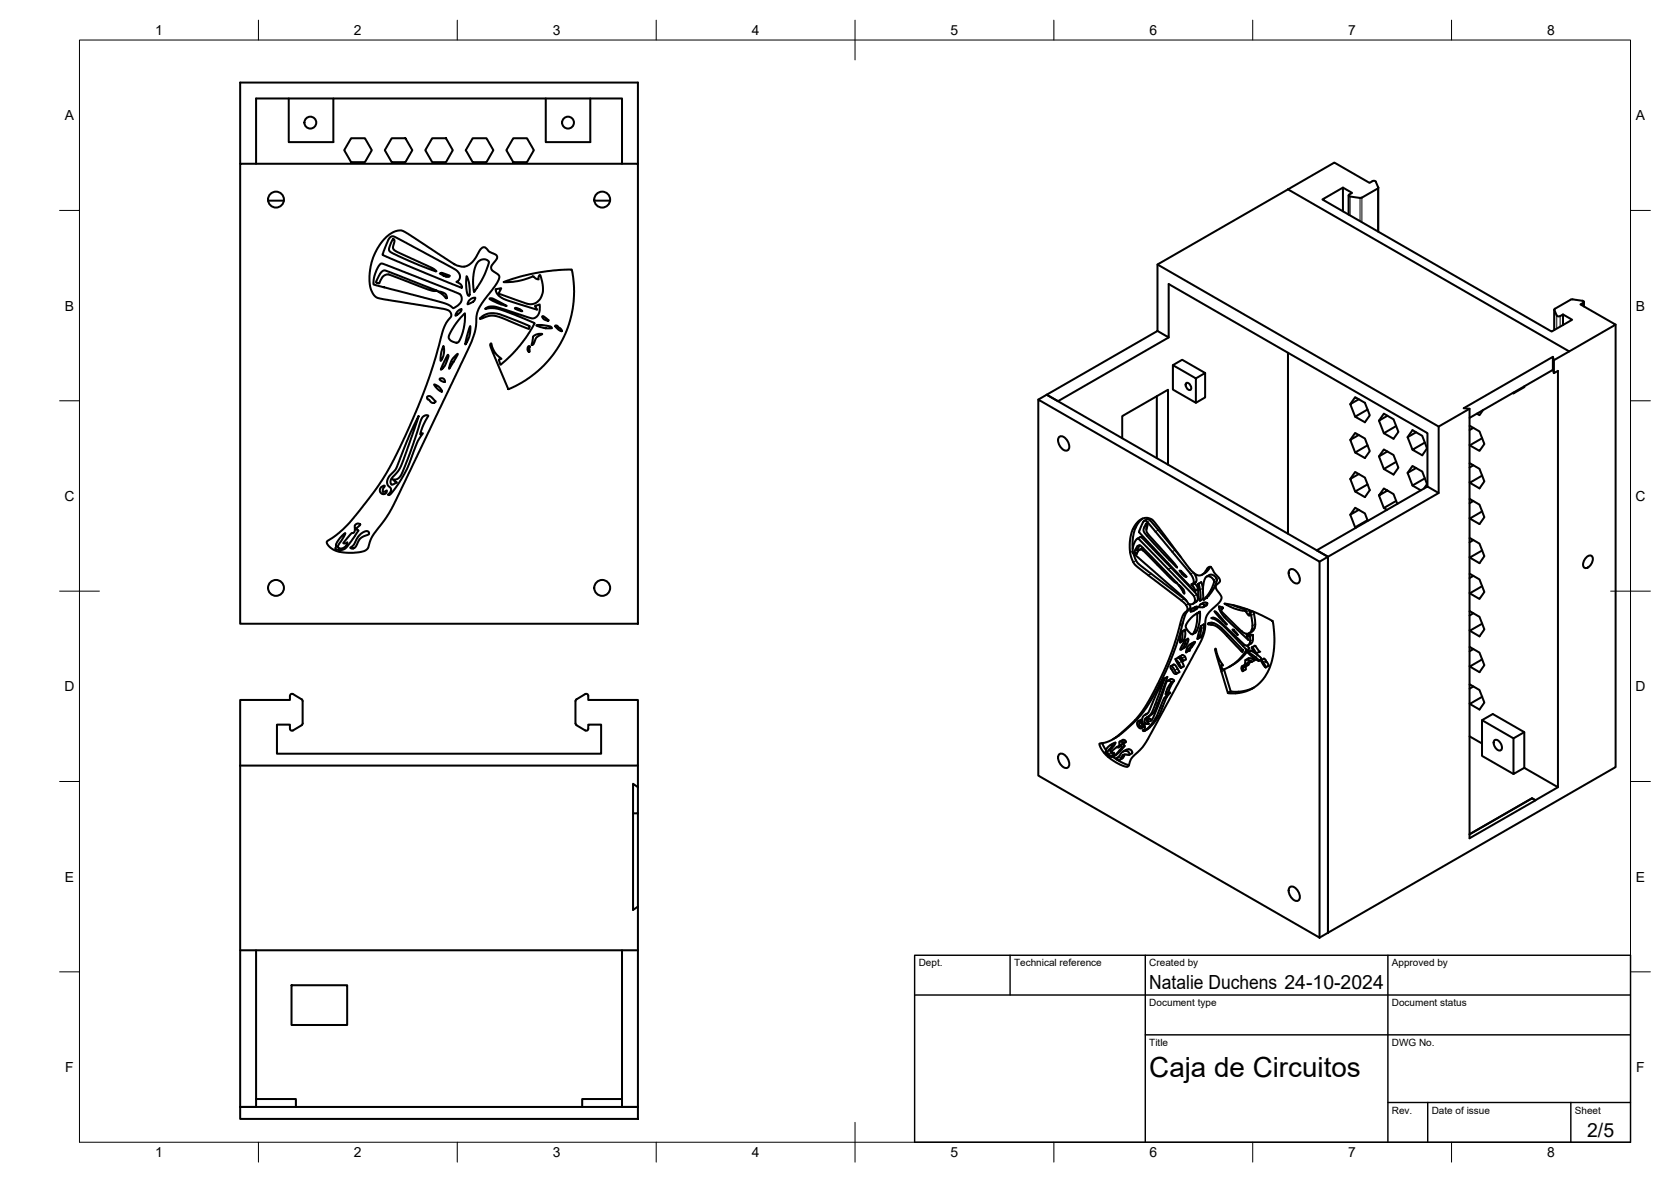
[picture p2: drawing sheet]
<svg xmlns="http://www.w3.org/2000/svg" width="420mm" height="297mm" viewBox="0 0 420 297" stroke-linecap="round" stroke-linejoin="round" font-family="sans-serif">
<!-- layer: Visible -->
<g fill="none" stroke="#000" stroke-width=".51">
<path d="M72.6 24.8v10.9h11.2v-10.9M88.3 34.7h3.5l1.7 3-1.7 3.1h-3.5l-1.7-3.1zM98.5 34.7h3.4l1.8 3-1.8 3.1h-3.4l-1.7-3.1zM108.7 34.7h3.4l1.8 3-1.8 3.1h-3.4l-1.8-3.1zM118.9 34.7h3.4l1.8 3-1.8 3.1h-3.4l-1.8-3.1zM129.1 34.7h3.4l1.7 3-1.7 3.1h-3.4l-1.8-3.1zM137.2 24.8v10.9h11.2v-10.9M60.4 41.2h100v115.5h-100zM60.4 41.2v-20.4h100v20.4M64.4 41.2v-16.4h92v16.4M67.4 50.4h4M97 59.6l1.1-.8 1.4-.7 1-.2 .9 .2 12.8 8.3a3.2 3.2 0 0 0 3.6 .2l1.4-1.3 1.7-2.7 .5-.4h.5l1.1 1.1 1.6 .7 .3 .3v.7l-1.2 1.6-.2 .7 .2 .6 1.6 1.1 .3 .5-.7 1.7-3.7 5-.9 1.6-.5 1.6-.1 2.5-.3 1.5-1.5 3.9-19.1 39.8-1.7 3-3.5 4.7-1 2.9-.9 .7-1.7 .4-2.9 .1-2.6-.5-1.8-1.2-.5-.6v-.5l3.1-2.2 3-3 5.9-7.6 3.4-5.2 3.8-7.4 3.7-8.5 3.1-8.2 3.3-11.4 .7-1.5 1.3-1.7-.4-1.1-1-.5-16.4-2.7-1-.3-.6-.6-.8-1.3-.3-1.4-.1-2.1 .3-2.5 .6-2.2 .9-1.9 1-1.6z"/>
<path d="M98 59.7l.6-.3 .5 .1 15.6 8.4 .7 .8 .3 .8-.2 .8-.7 .5 1.1 .7 .2 .8-8.9-3.6-11-4.6 1-2.9zM149.4 50.4h4M323.8 47.6l70.8 40.7 11.6-6.7-8.8-5.1 .7-.4M323.8 47.6l-32.8 18.9v16.7l-27.8 16 2.8 1.6 27.9-16M337.7 47.1v6M339.1 49.1v4.8M339.5 49.4l-.4-.4 .9-.5-2.3-1.4-5.2 3 57.6 33.2 5.2-2.9-2.3-1.4-.9 .5-.6-.2M346.4 47.4l-4.1 2.3-2.8-.3M346.4 47.4l.2-.3-.8-1.6h-.6l-.8 .5-8.9-5.1-11.7 6.7M346.6 47.2v11M95.5 66.5l.4-.3 .7 .2 18.8 7.4 .4 .2 .2 .6 .1 .6-.2 .7-.8 .9-1.1 .7-1.2-.9-1.7-.6-17.1-4.5-.1-.5 .2-1.7 .6-1.4zM95.9 68.4l.6-.4 .8 .1 12.6 5h-1l-1.3-.4-10-3.8-1.2 .5-1 1.8-.5-.1a.32 .32 0 0 1-.4-.2 .32 .32 0 0 1 .2-.4z"/>
<path d="M98.8 60.1h.2l.2 .3-.4 1.8 .4 .7 9.2 4.3 1.3 1-5.5-2-6-2.8a1.26 1.26 0 0 1-.1-1.9zM110.1 73.2l1.7 .5 .5 .8a.27 .27 0 0 1 0 .5 .27 .27 0 0 1-.4-.3zM110.6 68.7l.6-.1 1.8 .7a.35 .35 0 0 1-.2 .4 .35 .35 0 0 1-.4-.1zM115.1 78.2l.9-.5-.2 .7-1.3 .9zM116.4 79.3l.5-.6-.1 2.4-.5 2.6-1 2.2-.4 .2-.6-.1-1.2-.6-.3-.4v-.5l1.5-2.6zM117.3 69.4l.7 2.3 .1 2.1-.2 .5-.4-.4-.2-1.4zM118 75.4l.9-.5 .6-.1-.4 .9-1.5 .8zM120.3 65.7l.7-.4 .9-.1 .7 .2 .3 .6-1.4 3.8-2.3 3.5-.3-2.4 .2-2.2 .5-1.9zM120.8 79.9l.8-.6 1.1-.5h2l2.8 .8 5.7 2.4-.2 .7-6.5-2.7-2.1-.6h-1.5l-2.2 .7zM123.1 75l.9 .1 3.4 1.8-2.6-.9zM124.7 72.7l1.3-.3-.7 1.4 7.4 2.6 1.7-.1 1.2-.9 .7-1.2 .2-1-.2-2.3-.5-1.8-.4 .5v.6l-.6-.2-.7-.6-1 .4a14.8 14.8 0 0 1-6.5 1.1l4.1-1.4 4-.9 4.6-.6 4.4-.3 .4 1.7 .2 2.8-.1 3.6-.9 5-1.1 3.1-2.1 3.8-2.2 2.9-2.6 2.6-3.4 2.5-4.1 2.1-3.9-9.3-.6-2 .2-.2 .4 1.2 .6 1.1 1.6 1.6-.7 .2 .5 1.2 2.3-2 2.7-3 1.8-2.4 1.7-3-5.6-2.3-3.5-1.3-1.4-.2-1.9 .2 .9-.5h1.5l9.6 2.9 .8-.3 .5-.6 .4-1.1v-1.4l-1.2 .3 .6 .9-7.7-2.4-2.1-1.1-.5-.9zM129.5 77.4l1.1 .3 .7 .5-1.3-.4z"/>
<path d="M136.3 79.6l.4-.1 1.3 1-1.1-.2zM291 66.5l70.7 40.7M390.8 77.8v5.1M390.8 77.9l.6 1.4M391 77.6l-.2 .3M393 79v2.7M397.9 75.6l-2.8-.4-4.2 2.4M397.9 75.6l.4 .2-.2 .3M398.3 75.9v1.1M107.4 99.7l.4-.2 .4 .1 1.3 1.2v.2l-.5 .3-.5-.2-.7-.7-.3-.1zM109.2 96.6l1.1 .6 .8 1a.19 .19 0 0 1-.1 .3 .19 .19 0 0 1-.3-.2l-.8-.6zM110.6 95.1l.9 .1 .3 .4v.3l-1-.3-.3-.3z"/>
<path d="M111.5 86.9l.1 1.8-.3 1.2-.5 .8 .1-2zM112.6 89.2l.2 .4-.7 1.9-.6 .9-.6 .5zM114.5 89.4l.6-.5-2.2 3.8 .6-2zM118.2 82l.1 .6a5.5 5.5 0 0 1-1.3 3.9zM132.8 87.1l.2-.1 .3 .1-.4 .3 .3 .5-.1 .5-.4-.5zM134 84.6l1.3-.7h1l-1.4 1-.8 1.6a.26 .26 0 0 1-.4 .2 .26 .26 0 0 1 .1-.4zM134.9 81.7h1.2l1.5 .2 .8 .2 .4 .4-2-.1zM139.6 81.9h.6l.9 .8 .2 .5-.8-.3zM290.9 99.6v15.5M291 83.2l2.9 1.6v-13.4l65 37.4v13.5M294.9 91.8l5.8 3.3v6.1l-5.8-3.3zM294.9 91.8l2.3-1.4 5.8 3.3"/>
<path d="M298.3 96.2a1.16 1.16 0 0 1 1 1.8 1.16 1.16 0 0 1-1-1.8zM300.7 95.1l2.3-1.4v6.2l-2.3 1.3M323.8 88.7v45.4M380.6 98.6v.3M383.3 97.1v.2l-2.7 1.6-.2-.2M390.5 89.7l.2 .8M390.5 92.9l.2 .9M394.6 88.3l-3.9 2.2v3.3l1-.6v104.6l-8.4-4.8v-9l-8-4.6-2.7 1.6 8 4.6 2.7-1.6M406.2 81.6v111.2l-72.3 41.6M105.2 104.6l-4.2 12.2-.9 1.5-1.4 1.6-.4 .8-.1 .7 .2 .4 1.4-.6-1-.7h.8l.5-.3 .9-1.2 2-4.9 3-8.9 .7-.7 .8-.1 .2 .1-1.3 2.3-.8 2.4 .7-.3-1.3 2.1-2.2 5.7-1.2 2.5-2.6 4.1-.8 .8-.6 .3 .5-.7 .2-.7-.8-1.2-.2-.8 .2-.6 .4-.7 1.7-2 3.1-7.9zM261.1 100.4l70.7 40.7v94.5l-70.7-40.7zM261.1 100.4l2.1-1.2 70.7 40.7-2.1 1.2"/>
<path d="M266.3 109.8a1.62 1.62 0 0 1 2.1 1.1 1.63 1.63 0 0 1-.1 2.3 2.49 2.49 0 0 1-2-3.4zM282.2 110.1v-5.5l11.5-6.7v18.9M339.5 110.5l1.2-1.7 2.5 1.4 1.2 3.2-1.2 1.7-2.5-1.4 3.2-1.8M339.5 101.6l1.2-1.8 2.5 1.4 1.2 3.2-1.2 1.7-2.5-1.4 3.2-1.8M341.7 109.3l-2.2 1.2 1.2 3.2M341.7 119.1l-2.2 1.3 1.2 3.1M341.7 100.3l-2.2 1.3 1.2 3.1M346.7 114.7l1.3-1.7 2.4 1.3 1.2 3.2-1.2 1.8-2.4-1.4 3-1.8M346.7 105.7l1.3-1.7 2.4 1.4 1.2 3.1-1.2 1.8-2.4-1.4 3-1.8M348.8 113.5l-2.1 1.2 1.3 3.2M348.8 104.5l-2.1 1.2 1.3 3.2M353.9 118.8l1.3-1.7 2.4 1.4 1.2 3.2-.7 1.1"/>
<path d="M353.9 109.9l1.3-1.8 2.4 1.4 1.2 3.2-1.2 1.7-2.4-1.4 3.1-1.8M356.1 117.6l-2.2 1.2 1.3 3.2 3.1-1.8M356.1 108.6l-2.2 1.3 1.3 3.1M369.5 116.5l2.5 1.3 1.2 3.2-1.2 1.7-2.4-1.4 3.1-1.8M369.5 107.1l2.5 1.3 1.2 3.2-1.2 1.7-2.4-1.4M369.5 105l21-12.1v-3.2l-22.5 12.9 1.5 .1v108l16.6-9.6M369.5 102.7l-7.8 4.5v16.7l-27.8 16v94.5M370.5 116.9l-1 .6M370.5 107.5l-1 .6M372.7 110.1l-3.1 1.8-.1-.1M372.9 103l-.9 1.3-.7-.3M84.5 138l1 .3"/>
<path d="M87 137.1a1.31 1.31 0 0 1-1.9 .6v-.7l1.4-2.2 .3-.8-1 .9-1.1 1.4-.2 .5 .1 .5-.3 .5 .2 .2M89.2 134.7l-2.3 3.1-1.4 .5M90.1 133.4l-.9 1.3M90.1 133.4l-.6-.5 1.1-1.1-.6-.2-.8 .4-.1 1.7-.8 .4-2 2.3 .5 .2 .5-.3v.5l-.3 .3M90.4 134.5l1.4-1h.7l.3 .3-.1 .5-1.5 .6-.8 .6-1.2 2.1-.5 .3-.6-.2 .8-.8zM95.8 122.5l.9-.4-.5 1.1a.31 .31 0 0 0 .1 .5 .31 .31 0 0 0 .5-.2l.4-.2 .1 .1a.92 .92 0 0 1-1.4 .6 .92 .92 0 0 1-.1-1.5zM285 139.1l.7 1.8 .8 1 11.8 9M285.7 135.6l.3-.3 .4 .2 13.5 13.9 .6 1.2-.3 1-1.2 .3-.9-1.2-1.2-1.2-12.1-10.6 .1-1.7zM286 135.4l.7-.5 .4 .2 13.4 13.8 .5 .7 .2 1-.3 .6-.9 .5M286 137.3l.6-.3 .4 .3 9.1 9.4-.8-.4-.9-.9-7-7.1-.9-.1-.7 1-.2-.1-.4-.5zM286.6 137l-.7 1.2 .3 .3M287.3 130.3l-1.3 1.4-.7 1.6-.5 2.4v2.2"/>
<path d="M287.4 137.7l-1 .5M287.5 131.1l.5-.3 .4 .3 10.9 13.1 .6 1 .3 .9-.2 .5-.5 .2 .9 1.2 .1 .6-14.1-14.9zM287.7 130.9l.8-.5 .6 .2 7.7 9.3M288.2 131.6l.3 .3-.3 1.2 .3 .9 6.9 7.7 .6 .9-3.9-3.9-4.3-4.7-.3-.9zM288.5 131.9l-.2 1.1M339.5 120.4l1.2-1.8 2.5 1.4 1.2 3.2-1.2 1.7-2.5-1.4 3.2-1.8M339.5 129.4l1.2 3.1M341.7 128.1l-2.2 1.3 1.2-1.8 2.5 1.4 .7 1.9M343.9 130.7l-3.2 1.8 .2 .1M346.7 124.5l1.3 3.2M348.8 123.3l-2.1 1.2 1.3-1.7 2.4 1.4 .9 2.4M351 125.9l-3 1.8 .7 .4"/>
<path d="M355.2 122l2.1 1.2M361.7 123.9l-2.8-1.6-27.8 16 2.8 1.6v94.5M369.5 125.5l2.5 1.3 1.2 3.2-1.2 1.7-2.4-1.4 3.1-1.8M369.5 135.3l2.5 1.3 1.2 3.2-1.2 1.7-2.4-1.4 3.1-1.8M369.5 130.2l.1 .1M369.5 121.2l.1 .1M370.5 125.9l-1 .6M370.5 135.7l-1 .6M296.2 146.9l1.3 1.2 .3 .7v.4zM296.6 143.4l.4 .2 1.3 1.3a1.02 1.02 0 0 1-1-.6zM297.2 158.7l.7-.5 .1 1.6-.4 1.1-.8 .5v-1.6zM297.2 158.7l.1 1.5-.2 .7-.4 .5"/>
<path d="M299.1 151.9l.2 1.1-.9 .7-.4 1-1.7 5.7-1.8 5.2-2.3 5.1-2.5 4.7-2.1 3.4-1.8 2.1-4 3.6-2 1.3M299.1 143l-9.4-12.4-1.1-.4h-.8l-1.1 .4-.8 .7-1.2 2-.6 3 .1 2.7 .9 2.5 1.3 1.3 11.2 8.6 .7 .8 .3 1-.9 1-.4 .8-2.1 7.2-1.8 4.7-2 4.5-2.6 4.9-2.9 4.1-4.1 3.9-2.6 1.8-2.7 .8 .4 1.2 .7 1.1M299.2 143l1.7 1.5M299.6 153.1l.5-.2 .3 .1-.3 .5-.7 .2zM299.8 153l.9-.5h.4l-.2 .5-.8 .5M300.2 144.1l.6 1 .1 .8-.2 .4-.8 .5M300.3 146.5l.9 1.4v.3l-.7 .4M300.9 144.5l.8 .1 .5-.1 .6-.5 1-1.4 .4-.2 .4 .3 .8 1.3 1.3 1.6v.6l-.9 .9-.1 .5 .1 .5 1.3 2v.4l-.5 .8-2.5 2.4-.6 1-.4 1.3-.3 3.1-.8 2-13.5 24.8-1.2 1.8-2.7 2.7-.8 2.1-.6 .2-.9-.2-2.5-1.4-2.2-1.9 .6-.3M301.3 146.7l.5 2.2v2l-.3-.3-.2-1.1zM301.3 146.7l.7-.4 .5 1.7M301.4 153.9l-.7 .4M301.4 153.9l.3-.2-1.3 .8-1 .8-1.2 1.8v.5l.3 .7 1.1 1.1h.3l.2-.3 .6-1.4 .3-1.6v-2"/>
<path d="M301.4 153.9h.1M301.7 152l.7-.2 .5 .3-.3 .5h-.8h-.3zM301.7 153.7v1.8l-.4 1.9-.5 1.4-.9 .6M301.9 151.9l.8-.5 .8 .1-.1 .6-.8 .5M301.9 157.3v1.9l-.8 1.4zM302 157.3l.7-.4v.7a3.3 3.3 0 0 1-.9 2.6l-.7 .4M302.6 150.2l-.1 .3-.7 .4M303.2 145.1l.4-.3 .7 .1 .6 .5 .4 .7-.9 2.3-1.7 2.3-.2-3.3 .3-1.5zM303.4 144.9l.8-.5h.6l.8 .6 .4 .8-1.2 2.8-1.4 1.6-.7 .5M304.1 156.6l-.4 .1 .6-.2 1.1 .2 1.7 1.1 5.4 5.6-.1 .5-5.8-6-.9-.6-2-.6M304.3 142.5l-1 1.2-1 .7M304.6 156.5l.5 .1"/>
<path d="M305.4 153.7l.7 .4 2.3 2.8-1.6-1.6zM307.3 152.6l.1 .3M310 152.1l1.8 .6 1.7 .4M310.2 158.3l-.2 .1-.1-.2 .8 .7 .5 .7-1.2-1.2M313.4 159.3l.4 .3M313.5 159.8l.8 .3-.1 1.7-.6 .4-.9-.3-6.5-6.1-1-.6-.6 .1 1.1 .5 1.6 1.1 6.1 6.4-1.3 1.9-1.6 1.4-1.5 1-1.6 .7-.3-1.1h.4l-1.1-1.9-.7-2.2h-.2l3.2 11.1 .8-.4-1.7-5.6M314 153.3l.4 .6M314.3 154l-.2 .2v.5l-.9-1.2-2.5-.5-2.8-1.3 2.6 .5 3.1 .9 3.6 1.5 2.8 1.5 .3 2.2 .1 3-.2 3.1-.5 2.1-.7 1.9-.9 1.7-1.3 1.5-1.1 .9-1.7 .9-1.5 .6-1.9 .3-1.9-.1M314.3 154l.5 1.6 .1 2.1-.5 1.2-.5 .3-.5 .1-1.2-.6-5.2-5.2 .5-.8-1-.3 .3 1.2 1.1 1.6 6 5.6-.4-1 .7-.4 .8 .2-.1 1.6-.2 .4-.9 .6M314.9 153.6l-.6 .4M315.2 153.7l.4 2.2v1.6l-.4 .9-1.1 .7M324.3 143.2a1.62 1.62 0 0 1 2.1 1 1.63 1.63 0 0 1-.1 2.4 2.49 2.49 0 0 1-2-3.4z"/>
<path d="M369.5 144.3l2.5 1.3 1.2 3.2-1.2 1.7-2.4-1.4M369.5 153.7l2.5 1.3 1.2 3.2-1.2 1.7-2.4-1.4 3.1-1.8M369.5 158.4l.1 .1M369.5 140l.1 .1M370.5 144.7l-1 .6M370.5 154.1l-1 .6M372.7 147.3l-3.1 1.8-.1-.1M398.9 140a.9 .9 0 0 1 1.5 .1 2.27 2.27 0 0 1-1.9 2.6 1.51 1.51 0 0 1 .1-2.3zM60.4 175.9h12.5v-1.2l.4-.3 2.7 1.5 .1 5.9-.2 .5-2.6 1.3-.4-.5v-1h-3.3v7.3h81.6v-7.3h-3.3v1.2l-.4 .3-2.7-1.5-.1-.3 .1-5.9 2.7-1.5 .4 .3v1.2h12.5v16.5h-100zM288.5 179.3l-.6 .3M292.8 170.5l.7-.4-2.9 7.9-.6 1.1-1.2 1-.3 .6M293.1 174.4l.4 .1-.9 1.1-2.1 5-2.1 2.6-.7 .5-.3-.1 .5-.8-.6-1.4v-1l.3-.6 1.2-.8 2.2-5.1 1.8-3.4-2.9 8-.6 1.1-1.4 1-.1 .7 .2 .5 .9 .1-.7-1 .7-.4 .8 .4"/>
<path d="M293.5 171.1l1-.5 .7 .5-1 1.6-.4 1.3-.7 .4 .4-1.4 1-1.5-.5-.4h-.5l-.2 .3-2 5.8-1.4 3.3-.4 .6-.4 .2-.9-.4M293.8 174l.5 .1-1 1.1-2 4.8-1.6 2.2-1 .9-.9 .6M294.3 167.5l.3-.1 .4 .4 .8 1.5-.3 .1-.4-.3-.8-1.2zM294.3 167.4l.7-.4 .6 .3 .9 1.5-.7 .5M295.6 165.6l.8 .9 .5 1.4-.5-.7zM295.6 165.6l.7-.4 .7 .8 .7 1.4-.8 .5M296.5 165l.7 .3 .3 .8-.8-.6zM296.6 165l.7-.4 .7 .4 .2 .7-.8 .4M297.9 161l.2 .3-.5 1.2-.3 .5-.5 .3zM298.7 160.5h.1M298.7 160.5l-.7 .4M298.7 160.5l.1 .5-.6 1.4-1.1 .8"/>
<path d="M298.7 162.3l1.1-.6-1.6 2.2zM299.3 161.9l1.2-.6-1.5 2.2-.8 .4M307.4 167l-.3 .2M312.2 167.5l.2-.1 .2 .2-.2 .1 .1 1-.3-.5zM313 167.1l-.7 .3M313 167.5l-.4 .3M313.1 165.9l.8-.1 .9 .5-1.1 .2-.5 1h-.2M313.5 162.2l.6 .7-.9 1.3-1.6 1.8-2.4 1.5M313.7 163.9l.8-.4 2.1 1.4 .6 .8-.7 .4-.2-.4-.9-.8-1.7-1 1.6 1.5 1.2 .7M314.3 166.3l-.3 .7-.8 .5v.8l-.7 .4M314.7 162.7l.3 .1 .9 1.4-.6-.5zM314.8 166.3l.7-.4-1.1-.5h-.4l-.9 .5-.1 1.6"/>
<path d="M315.3 172.8l-3 .9-2.8 .1M315.5 162.3h.1M315.5 162.3l-.7 .4M315.5 162.3l1.1 1.5-.7 .4M317.1 166l.4 .2 .8 1.5-.7-.8zM317.1 166l.7-.5 .4 .3 .8 1.5-.7 .4M369.5 162.7l2.5 1.3 1.2 3.2-1.2 1.7-2.4-1.4 3.1-1.8M369.5 172l2.5 1.4 1.2 3.2-1.2 1.7-2.4-1.4 3.1-1.8M369.5 167.4l.1 .1M369.5 176.8l.1 .1M370.5 163.1l-1 .6M370.5 172.5l-1 .6"/>
<path d="M60.4 192.4v85.8h4v-39.4M160.4 197.8v6.6h-1.2M160.4 197.8l-1.2-.8v31.7l1.2-.9M160.4 192.4v5.4M266.3 189.6a1.62 1.62 0 0 1 2.1 1 1.63 1.63 0 0 1-.1 2.4 2.49 2.49 0 0 1-2-3.4zM277.2 186.8l.9 1.7M278.1 188.9h.1M278.1 188.9l-.1 .4 .8 .7 1 .2M278.1 188.9v-.5l.4-.6 1.2-.8-.1 .5-1.1 1.4 .2 .7M278.7 189.5a.89 .89 0 0 0 1.2 .2M279.2 187.2l1.3-.5-1.3 1.9 .2 .5 .7 .4M279.8 190.2l2.1 1.3 2 .8"/>
<path d="M281.4 190.1l-.7 .4M281.5 187.4l-.7 .4M281.5 188.6l-1.7 1.6M281.6 186.4l.9-.5 .4 .2 .2 .4-.8 .5M281.9 187.7l-.2-.5 .7-.4-.3-.4-.5-.1-.2 .2v1.2l-.6 .1-1.4 1.1 .4 .3h.3l-.2 .5M281.9 187.7l.2 .2-.6 .7M282 189.2l.5-.4 .7-.1 .6 .3 .2 .6-1.6 .1-.9 1.3-.6-.1-.3-.4 .7-.2zM282.4 188.9l.9-.6 .9 .1 .4 .3 .1 .6-.7 .4M282.4 186.9l.4 .6-1.7 1.9-1.2 .8M282.8 189.6l-.4 .8-.9 .6M286.1 181.3h.7l-.4 .6v.5l.7 .1v.2a.6 .6 0 0 1-.6 .3 .6 .6 0 0 1-.5-.6l-.1-.7zM287.2 180.8l-1.1 .5"/>
<path d="M287.2 181.3l-.5 .3M287.3 181.3l-.2 .7 .6 .1M287.6 183.4l-.2 .1M287.8 182.4l-.8 .6M369.5 185l3.1 1.8M372.6 181v9l8 4.5M375.8 186a1.28 1.28 0 0 1 1.7 1 .9 .9 0 0 1 .2 1 .9 .9 0 0 1-.8 .6 1.95 1.95 0 0 1-1.1-2.6zM380.6 185.6v8.9l2.7-1.5M391.7 197.8l-5.6 3.3-.9-.5-15.7 9 15.7-9M160.4 204.4v73.8h-4v-39.4M385.2 200.6l.9 .5M60.4 238.8h100"/>
<path d="M324.3 223a1.62 1.62 0 0 1 2.1 1 1.63 1.63 0 0 1-.1 2.4 2.49 2.49 0 0 1-2-3.4zM333.9 234.4l-2.1 1.2M73.3 247.6h14v10h-14zM60.4 278.2h100v3h-100zM64.4 276.2h10v2M156.4 276.2h-10v2"/>
<circle cx="78" cy="30.8" r="1.49"/>
<circle cx="142.8" cy="30.8" r="1.49"/>
<circle cx="69.4" cy="50.2" r="2"/>
<circle cx="151.4" cy="50.2" r="2"/>
<circle cx="69.4" cy="147.7" r="2"/>
<circle cx="151.4" cy="147.7" r="2"/>
</g>
<!-- layer: Visible Narrow -->
<g fill="none" stroke="#000" stroke-width=".25">
<path d="M339.5 49.4v4.7M342 49.7v5.9M342.4 49.7v6.1M346.4 47.4v10.7M390.8 77.9v5M391.4 79.3v3.3M392.3 79.4v2.7M398.1 76.1v.8M284.8 138.5l-.6 .4M285.5 132.6l-.7 .4M285.9 138.2l-.7 .4M286.1 138.6l-.6 .4"/>
<path d="M286.4 137l-.4 .3M286.9 134.9l-.7 .4M287.7 138.1l-.3 .2M288.4 132.1l-.7 .4M288.8 134.4l-.4 .2M289.2 130.7l-.8 .4M291.3 133.2l-.8 .4M295.5 138.2l-.8 .4M285.7 140.9l-.8 .4M289.5 144.2l-.8 .4M291.4 141.8l-.3 .2M294.3 140.5l-.3 .2"/>
<path d="M294.5 142.7l-.7 .4M295.9 142.5h-.1M296 146.5l-.1 .1M296.7 147.2l-.2 .1M297.1 143.6l-.2 .2M297.4 156.7l-.7 .4M297.5 144.1l-.3 .1M297.8 150.5l-.7 .4M297.8 148.6l-.3 .2M297.9 144.5l-.3 .1M298 158.6l-.7 .4M298.3 153.9l-.7 .4"/>
<path d="M298.8 151.7l-.6 .4M299.1 153.1l-.7 .4M299.3 152.8l-.7 .4M300 143.9l-.6 .4M300.5 146.7l-.7 .5M300.7 146.3l-.7 .4M300.9 149.4l-.7 .4M300.9 152.4l-.7 .5M300.9 158.5l-.7 .4M301.1 150.9l-.7 .4M301.1 152.6l-.7 .4M301.2 147.9l-.7 .4"/>
<path d="M301.4 153.9l-.7 .4M301.7 154l-.7 .4M302 159.9l-.7 .4M302.5 147.8l-.7 .4M302.6 150.4l-.7 .4M302.7 156.9l-.7 .4M302.7 157.6l-.7 .4M303.5 151.5l-.7 .5M303.5 151.9l-.7 .4M303.9 143.1l-.8 .4M303.9 149.7l-.7 .4M304.3 142.5l-.7 .4"/>
<path d="M304.5 156.5l-.7 .4M304.8 155.2l-.2 .1M305.2 147.9l-.8 .4M305.2 155.2l-.4 .2M305.2 156.6l-.7 .4M305.4 153.6v.1M305.9 145.4l-.7 .4M306 145.9l-.7 .4M306.9 155l-.3 .2M307 156.4l-.2 .1M307.3 152.7l-.7 .4M307.6 155.9l-.2 .1"/>
<path d="M307.9 151.7h.1M308.2 156.6h-.1M308.4 154.9l-.5 .2M308.9 159.6l-.4 .2M308.9 151.8l-.4 .3M311.2 159.5h-.1M311.5 158l-.4 .2M313.1 153l-.7 .4M313.7 153.2l-.6 .3M314 153.4l-.6 .4M314.1 154.5l-.1 .1M314.6 159.5l-.7 .4"/>
<path d="M314.9 153.6l-.6 .4M315 159.6l-.7 .4M315.3 154.3l-.7 .4M315.4 157.9l-.7 .4M315.6 156.9l-.7 .4M288.4 179.4l-.3 .1M289.1 179.9l-.8 .4M291.1 176.7l-.7 .4M291.8 171.5l-.7 .4M292.4 177.4l-.7 .5M293.4 175.1l-.7 .4M293.9 173.5l-.7 .4"/>
<path d="M294 174l-.7 .4M294.2 174.2l-.7 .4M294.3 172.5l-.7 .4M294.6 170.6l-.7 .5M295.2 167l-.7 .4M295.2 171.2l-.8 .4M295.2 171l-.7 .4M296.1 168l-.7 .5M296.5 168.7l-.7 .5M297.1 166.2l-.7 .4M297.6 160.8l-.7 .4M298 165l-.8 .4"/>
<path d="M298.6 161.6l-.7 .4M298.7 160.5l-.7 .4M298.8 160.7l-.7 .4M299 163.5l-.8 .4M299.7 162.6l-.7 .4M300.5 161.3l-.8 .4M307.4 167.1l-.1 .1M307.8 168.4l-.7 .4M309.7 173.8l-.7 .4M311.4 173.8l-.7 .4M312.5 163.3l-.4 .3M312.9 167.2l-.4 .3"/>
<path d="M313 162.1l-.5 .2M313.2 167.6l-.7 .4M313.9 163.3l-.7 .4M314 165.4l-.7 .4M314.1 162.9l-.7 .4M314.2 166.6l-.7 .4M314.7 163.6l-.7 .4M314.9 173h.1M315 160.7l-.7 .4M315.1 165.6l-.7 .4M315.5 162.3l-.7 .4M315.7 162.4l-.7 .4"/>
<path d="M316.3 164.7l-.7 .4M316.6 163.8l-.7 .4M317.1 165.5l-.7 .4M317.8 165.5l-.7 .4M318.3 166l-.7 .4M318.5 166.3l-.7 .4M319 167.2l-.8 .4M276.6 186.8l-.1 .1M278.1 188.9h.1M279 190.1l-.3 .2M279.4 189.2l-.7 .4M279.6 188l-.7 .4"/>
<path d="M280.4 186.6l-.7 .4M281.3 184.9l-.7 .4M281.3 187.8h.1M281.4 190.1l-.7 .4M281.5 187.5l-.5 .2M282.2 188.2l-.7 .4M282.4 187l-.7 .4M282.4 189.7h-.1M282.6 187.3l-.7 .4M282.6 190l-.7 .4M282.8 187.5l-.7 .4M282.9 186.1l-.7 .4"/>
<path d="M283.8 192.4l-.4 .3M283.8 188.3l-.7 .4M284.7 189.1l-.7 .4M286.1 180.6l-.7 .4M287.2 181.4l-.7 .4M287.2 182l-.8 .4M287.2 181l-.5 .3M287.5 183.4v.1M287.7 182.2l-.7 .3M287.8 182.4l-.7 .3M288.5 181.3l-.6 .4M288.6 180.4l-.7 .4"/>
<path d="M288.7 181.6l-.5 .3M288.8 181.8l-.2 .1M289.1 182.8l-.7 .4M289.2 180.6l-.7 .5M289.4 181.1l-.1 .1M291.3 180.1l-.7 .4"/>
</g>
<!-- layer: Visible -->
<g fill="#000">
<circle cx="304.3" cy="142.5" r=".25"/>
<circle cx="299" cy="163.5" r=".25"/>
<circle cx="316.6" cy="163.8" r=".25"/>
</g>
<!-- layer: BORDER -->
<g fill="none" stroke="#000" stroke-width=".25">
<path d="M20 10.1h390v276.9h-390zM65 5.1v5M115 5.1v5M165 5.1v5M215 5.1v10M265 5.1v5M315 5.1v5M365 5.1v5M15 52.9h5M410 52.9h5M15 100.7h5M410 100.7h5"/>
<path d="M15 148.6h10M405 148.6h10M15 196.4h5M410 196.4h5M15 244.2h5M410 244.2h5M65 287v5M115 287v5M165 287v5M215 282.1v9.9M265 287v5M315 287v5"/>
<path d="M365 287v5"/>
</g>
<!-- layer: TITLEBLOCK -->
<path d="M230 240.1h180v46.9h-180zM230 250h180M254 240.1v9.9M288 240.1v46.9M349 240.1v46.9M288 260.1h122M349 277.1h61M359 277.1v9.9M395 277.1v9.9" fill="none" stroke="#000" stroke-width=".36"/>
<text font-size="7" x="289" y="270.6">Caja de Circuitos</text>
<g font-size="4.9">
<text x="289" y="248.5">Natalie Duchens 24-10-2024</text>
<text x="399.1" y="285.7">2/5</text>
</g>
<g font-size="3.5">
<text x="39" y="8.8">1</text>
<text x="89" y="8.8">2</text>
<text x="139" y="8.8">3</text>
<text x="189" y="8.8">4</text>
<text x="239" y="8.8">5</text>
<text x="289" y="8.8">6</text>
<text x="339" y="8.8">7</text>
<text x="389" y="8.8">8</text>
<text x="16.3" y="30.2">A</text>
<text x="411.3" y="30.2">A</text>
<text x="16.3" y="78">B</text>
<text x="411.3" y="78">B</text>
<text x="16.2" y="125.9">C</text>
<text x="411.2" y="125.9">C</text>
<text x="16.2" y="173.7">D</text>
<text x="411.2" y="173.7">D</text>
<text x="16.3" y="221.6">E</text>
<text x="411.3" y="221.6">E</text>
<text x="16.4" y="269.4">F</text>
<text x="411.4" y="269.4">F</text>
<text x="39" y="290.8">1</text>
<text x="89" y="290.8">2</text>
<text x="139" y="290.8">3</text>
<text x="189" y="290.8">4</text>
<text x="239" y="290.8">5</text>
<text x="289" y="290.8">6</text>
<text x="339" y="290.8">7</text>
<text x="389" y="290.8">8</text>
</g>
<g font-size="2.5">
<text x="231" y="242.9">Dept.</text>
<text x="255" y="242.9">Technical reference</text>
<text x="289" y="242.9">Created by</text>
<text x="350" y="242.9">Approved by</text>
<text x="289" y="252.8">Document type</text>
<text x="350" y="252.8">Document status</text>
<text x="289" y="262.9">Title</text>
<text x="350" y="262.9">DWG No.</text>
<text x="350" y="279.9">Rev.</text>
<text x="360" y="279.9">Date of issue</text>
<text x="396" y="279.9">Sheet</text>
</g>
</svg>
